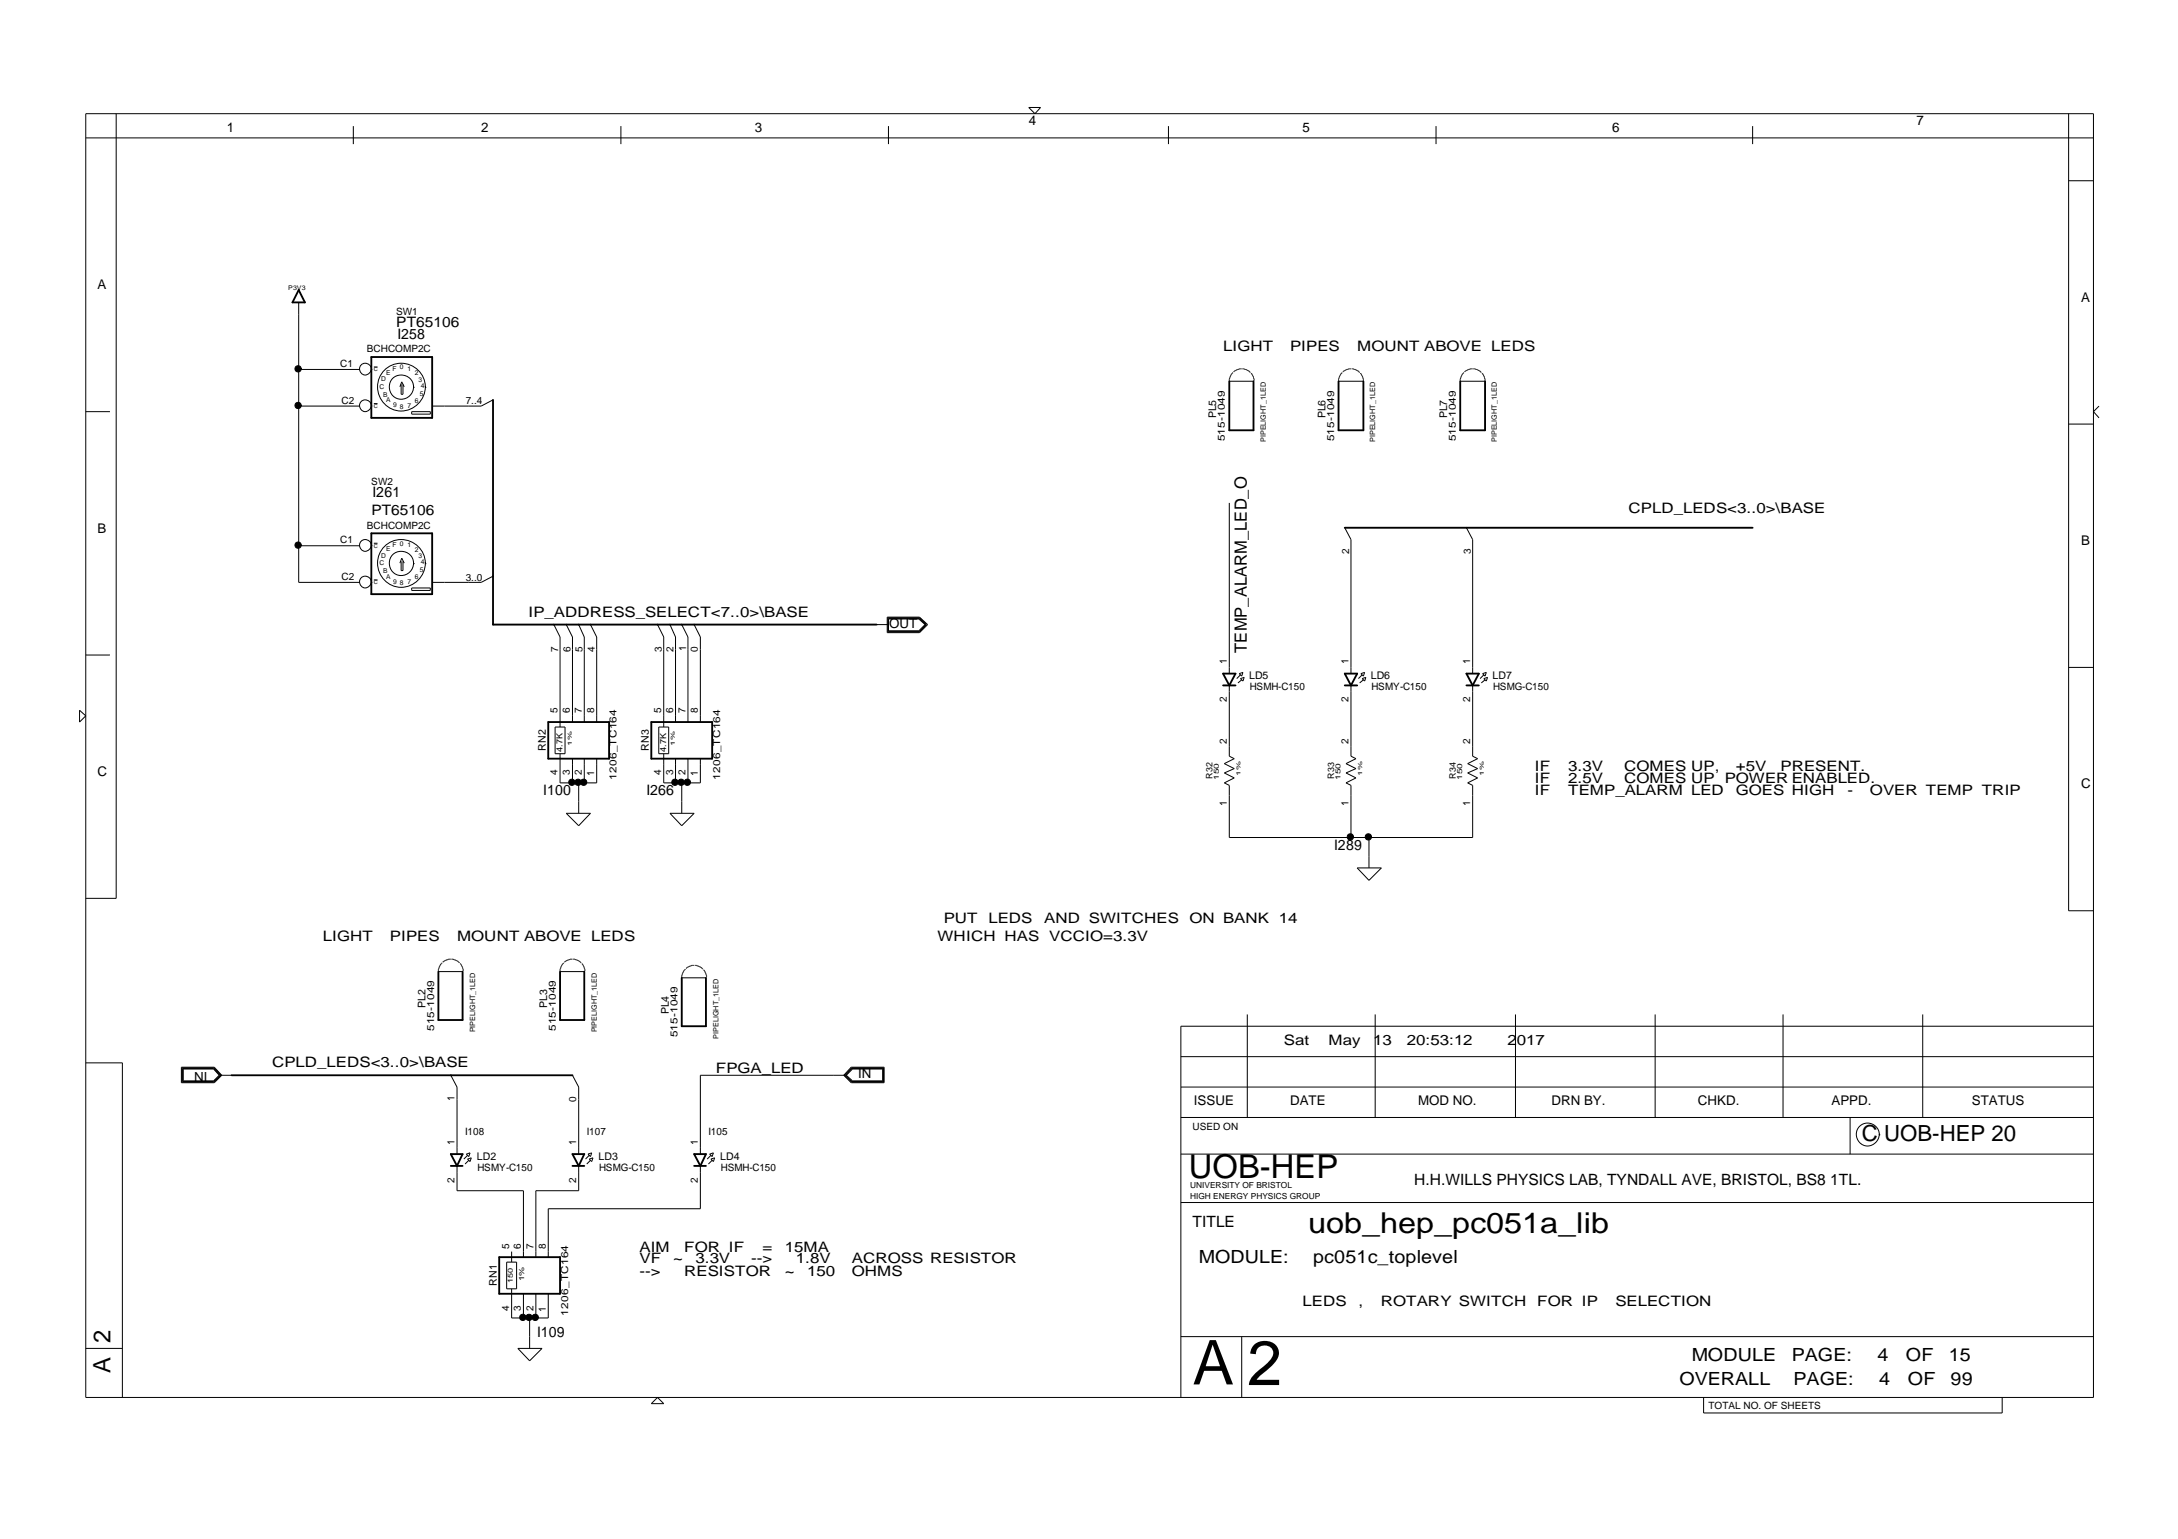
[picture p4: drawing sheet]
<svg xmlns="http://www.w3.org/2000/svg" width="297mm" height="210mm" viewBox="0 0 297 210" stroke-linecap="round" stroke-linejoin="round" font-family="sans-serif">
<g fill="none" stroke="#000" stroke-width=".14">
<path d="M11.7 15.5h273.8v175.1h-273.8zM11.7 18.8h273.8M15.8 15.5v107h-4.1M48.2 17.2v2.5M84.7 17.2v2.5M121.2 17.2v2.5M140.3 14.7h1.6l-.7 .8zM159.4 17.2v2.5M195.8 17.2v2.5M239 17.2v2.5M282.1 15.5v108.7h3.4M282.1 24.7h3.4"/>
<path d="M11.7 56.1h3.3M40.7 50.4h8.3M40.7 55.4h8.3M40.7 41.2v38.2h8.3M50.6 55.3a.8 .8 0 0 1-1 .8 .8 .8 0 0 1-.3-1.3 .8 .8 0 0 1 1.3 .2l.1 .4M50.6 50.3a.8 .8 0 0 1-1 .8 .8 .8 0 0 1-.3-1.3 .8 .8 0 0 1 1.3 .2l.1 .4M51 55h.5M51 50.1h.5M54.5 52.8l.3-.7 .3 .7M54.7 52.4v1.4h.3v-1.4M56.1 56.1h2.6v.4h-2.6zM56.4 52.8a1.65 1.65 0 0 1-2.3 1.5 1.65 1.65 0 0 1-.4-2.8 1.65 1.65 0 0 1 2.6 .8l.2 .5"/>
<path d="M58 52.8a3.3 3.3 0 0 1-4.7 2.9 3.3 3.3 0 0 1-.6-5.5 3.3 3.3 0 0 1 5.2 1.9l.2 .7M67.2 54.5l-1.6 .9h-6.7M167.7 52h3.3M168.2 50.8l-.5 .6v.5M169.3 50.3l-.5 .1-.6 .3M169.4 50.3l.5 .1 .6 .4M170.6 50.9l.4 .5v.5M182.6 52h3.3M183.1 50.8l-.5 .6v.5M184.2 50.3l-.5 .1-.6 .3M184.3 50.3l.5 .1 .6 .4M185.5 50.9l.4 .5v.5"/>
<path d="M199.1 52h3.4M199.7 50.8l-.5 .6-.1 .5M200.8 50.3l-.6 .1-.5 .3M200.9 50.3l.5 .1 .6 .4M202.1 50.9l.4 .5v.5M282.1 57.8h3.4M286.3 55.4l-.8 .7 .8 .9M40.7 74.4h8.3M50.6 79.3a.8 .8 0 0 1-1 .8 .8 .8 0 0 1-.3-1.3 .8 .8 0 0 1 1.3 .2l.1 .4M50.6 74.3a.8 .8 0 0 1-1 .8 .8 .8 0 0 1-.3-1.3 .8 .8 0 0 1 1.3 .3l.1 .3M51 79.1h.5M51 74.1h.5"/>
<path d="M54.5 76.8l.3-.7 .3 .7M54.7 76.6v1.2h.3v-1.2M56.4 76.8a1.65 1.65 0 0 1-2.3 1.5 1.65 1.65 0 0 1-.4-2.8 1.65 1.65 0 0 1 2.6 .9l.2 .5M58 76.8a3.3 3.3 0 0 1-4.7 3 3.3 3.3 0 0 1-.6-5.5 3.3 3.3 0 0 1 5.2 1.9l.2 .7M67.2 78.6l-1.6 .8h-6.7M167.7 68.6v23.3M183.4 72l.8 1.6v18.3M200 72l.8 1.6v18.3M10.8 96.9l.9 .7-.9 .9zM11.7 89.3h3.3M56.1 80.2h2.6v.3h-2.6zM75.5 85.2l.9 1.7v12.3"/>
<path d="M75.7 99.2h1.4v3.6h-1.4zM77.2 85.2l.9 1.7v11.6M78.9 85.2l.8 1.7v11.6M80.5 85.2l.9 1.7v11.6M89.7 85.2l.8 1.7v12.3M89.8 99.2h1.4v3.6h-1.4zM91.4 85.2l.7 1.7v11.6M93 85.2l.8 1.7v11.6M94.7 85.2l.8 1.7v11.6M119.6 85.2h1.6M121 84.2h4.4l1.1 1-1.1 1.1h-4.4zM121.1 84.3h4.3l.9 .9-.9 1h-4.3z"/>
<path d="M121.2 84.3h4.2l.9 .9-.9 .9h-4.2zM121.2 84.4h4.1l.9 .8-.9 .8h-4.1M167.7 93.5v9.6l.6 .4-1.3 .7 1.3 .6-1.3 .6 1.3 .7-1.3 .7 .7 .3v7.1h33.1v-7.1l-.6-.3 1.3-.7-1.3-.7 1.3-.6-1.3-.6 1.3-.7-.7-.4v-9.6M169 91.9l.5-.2-.2 .5zM169.2 92.6l.5-.2-.2 .5zM169.2 92l-.5 .6M169.3 92.7l-.5 .4M184.2 93.5v9.6l.7 .4-1.3 .7 1.3 .6-1.3 .6 1.3 .7-1.3 .7 .6 .3v7.1M185.6 91.9l.5-.2-.2 .5zM185.8 92.6l.5-.2-.2 .5zM185.8 92l-.5 .6M185.9 92.7l-.5 .4"/>
<path d="M202.2 91.9l.5-.2-.2 .5zM202.4 92.6l.5-.2-.2 .5zM202.4 92l-.5 .6M202.5 92.7l-.5 .4M282.1 91h3.4M76.4 102.8v4h5v-3.3M77.2 110.9h3.3l-1.6 1.7zM78.1 103.5v3.3M78.9 106.8v4.1M79.7 103.5v3.3M90.5 102.8v4h5v-3.3M91.4 110.9h3.3l-1.7 1.7z"/>
<path d="M92.1 103.5v3.3M93 106.8v4.1M93.8 103.5v3.3M185.1 118.4h3.3l-1.7 1.7zM186.7 114.2v4.2M59.8 132.5h3.3M60.3 131.3l-.4 .6-.1 .5M61.5 130.8l-.6 .1-.5 .3M61.6 130.8l.5 .1 .6 .4M62.8 131.4l.3 .5 .1 .5M76.4 132.5h3.3M76.9 131.3l-.4 .6-.1 .5"/>
<path d="M78.1 130.8l-.6 .1-.5 .3M78.2 130.8l.5 .1 .6 .4M79.3 131.4l.4 .5 .1 .5M93 133.4h3.3M93.5 132.2l-.4 .6-.1 .5M94.7 131.7l-.6 .1-.5 .3M94.8 131.7l.5 .1 .6 .4M95.9 132.3l.4 .5 .1 .5M170.1 138.4v14M187.5 138.4v14M206.7 138.4v14M225.7 138.4v14"/>
<path d="M243.2 138.4v14M262.2 138.4v14M285.5 140h-124.5v50.6M11.7 145h5v45.6M24.7 145.6h4.5l1 1.1-1 1h-4.5zM24.8 145.6h4.3l1.1 1.1-1.1 .9h-4.3zM24.9 145.7h4.2l1 1-1 .8h-4.2zM25 145.8h4.1l.8 .9-.8 .7h-4.1zM29.9 146.7h1.7M61.5 146.7l.8 1.6v9.1M62.3 159v3.4h9.1v9.1M63.6 157.4l.5-.2-.2 .5z"/>
<path d="M63.8 158.1l.5-.2-.2 .5zM63.8 157.6l-.5 .5M63.9 158.3l-.5 .5M78.1 146.7l.8 1.6v9.1M78.9 159v3.4h-5.8v9.1M80.2 157.4l.5-.2-.2 .5zM80.4 158.1l.5-.2-.2 .5zM80.4 157.6l-.5 .5M80.5 158.3l-.5 .5M95.5 159v5.9h-20.7v6.6M96.8 157.4l.5-.2-.2 .5zM97 158.1l.5-.2-.2 .5z"/>
<path d="M97 157.6l-.6 .5M97.1 158.3l-.5 .5M115.4 146.7h-19.9v10.7M115.4 146.7l.9 .7h4.1M116.1 145.6h4.5v2.1h-4.5l-1-1zM116.2 145.6h4.3v2h-4.3l-1-.9zM116.2 145.7h4.2v1.8h-4.2l-.9-.8zM120.4 145.8h-4.1l-.9 .9M161 148.3h124.5M161 144.1h124.5M161 157.4h124.5M161 152.4h124.5"/>
<path d="M252.3 152.4v5M256.3 154.7a1.56 1.56 0 0 1-2.2 1.5 1.56 1.56 0 0 1-.4-2.6 1.56 1.56 0 0 1 2.5 .6l.2 .6M69.1 172.1h1.4v3.7h-1.4zM69.8 170.7v1.4M69.8 175.8v4h5v-3.3M71.4 176.5v3.3M72.2 179.8v4.1M73.1 176.5v3.3M161 164h124.5M11.7 183.9h5M70.6 183.9h3.3l-1.7 1.7zM88.8 191.4l.9-.8 .8 .8z"/>
<path d="M161 182.3h124.5M169.3 182.3v8.3M232.3 190.6v2.1h40.8v-2.1"/>
<circle cx="40.6" cy="55.3" r=".43"/>
<circle cx="40.6" cy="50.3" r=".43"/>
<circle cx="40.6" cy="74.3" r=".43"/>
<circle cx="78" cy="106.7" r=".43"/>
<circle cx="78.8" cy="106.7" r=".43"/>
<circle cx="79.6" cy="106.7" r=".43"/>
<circle cx="92" cy="106.7" r=".43"/>
<circle cx="92.9" cy="106.7" r=".43"/>
<circle cx="93.7" cy="106.7" r=".43"/>
<circle cx="184.2" cy="114.1" r=".43"/>
<circle cx="186.6" cy="114.1" r=".43"/>
<circle cx="71.3" cy="179.7" r=".43"/>
<circle cx="72.1" cy="179.7" r=".43"/>
<circle cx="73" cy="179.7" r=".43"/>
</g>
<g fill="none" stroke="#000" stroke-width=".25">
<path d="M40.7 39.6l.9 1.6h-1.7zM50.6 48.7h8.3v8.3h-8.3zM67.2 54.5v30.7h52.4M167.7 52v6.7h3.3v-6.7M182.6 52v6.7h3.3v-6.7M199.1 52v6.7h3.4v-6.7M50.6 72.7h8.3v8.3h-8.3zM183.4 72h55.6M74.8 98.5h8.3v5h-8.3zM88.8 98.5h8.3v5h-8.3zM166.8 91.9h1.7l-.8 1.6zM166.8 93.5h1.7"/>
<path d="M183.4 91.9h1.7l-.9 1.6zM183.4 93.5h1.7M200 91.9h1.7l-.9 1.6zM200 93.5h1.7M59.8 132.5v6.6h3.3v-6.6M76.4 132.5v6.6h3.3v-6.6M93 133.4v6.6h3.3v-6.6M31.6 146.7h46.5M61.5 157.4h1.6l-.8 1.6zM61.5 159h1.6M78.1 157.4h1.6l-.8 1.6zM78.1 159h1.6"/>
<path d="M94.7 157.4h1.6l-.8 1.6zM94.7 159h1.6M68.1 171.5h8.3v5h-8.3z"/>
</g>
<g fill="#000">
<circle cx="40.6" cy="55.3" r=".43"/>
<circle cx="40.6" cy="50.3" r=".43"/>
<circle cx="40.6" cy="74.3" r=".43"/>
<circle cx="78" cy="106.7" r=".43"/>
<circle cx="78.8" cy="106.7" r=".43"/>
<circle cx="79.6" cy="106.7" r=".43"/>
<circle cx="92" cy="106.7" r=".43"/>
<circle cx="92.9" cy="106.7" r=".43"/>
<circle cx="93.7" cy="106.7" r=".43"/>
<circle cx="184.2" cy="114.1" r=".43"/>
<circle cx="186.6" cy="114.1" r=".43"/>
<circle cx="71.3" cy="179.7" r=".43"/>
<circle cx="72.1" cy="179.7" r=".43"/>
<circle cx="73" cy="179.7" r=".43"/>
</g>
<text font-size="8.6" x="170.1" y="188.9">2</text>
<text font-size="8.4" x="162.7" y="188.8">A</text>
<text font-size="4.5" x="162.1" y="160.6">UOB-HEP</text>
<text font-size="3.9" x="178.4" y="168.2">uob_hep_pc051a_lib</text>
<g font-size="3.3">
<text x="15.1" y="183.1" transform="rotate(-90 15.1 183.1)">2</text>
<text x="15.1" y="187.3" transform="rotate(-90 15.1 187.3)">A</text>
</g>
<text font-size="3" x="253.9" y="155.6">C UOB-HEP 20</text>
<g font-size="2.5">
<text x="163.5" y="172.3">MODULE:</text>
<text x="179.1" y="172.3">pc051c_toplevel</text>
<text x="230.7" y="185.6">MODULE</text>
<text x="244.4" y="185.6">PAGE:</text>
<text x="256" y="185.6">4</text>
<text x="259.9" y="185.6">OF</text>
<text x="265.8" y="185.6">15</text>
<text x="229" y="188.9">OVERALL</text>
<text x="244.6" y="188.9">PAGE:</text>
<text x="256.3" y="188.9">4</text>
<text x="260.2" y="188.9">OF</text>
<text x="266" y="188.9">99</text>
</g>
<text font-size="2.3" x="170" y="89" transform="rotate(-90 170 89)">TEMP_ALARM_LED_O</text>
<g font-size="2.1">
<text x="192.9" y="161.6">H.H.WILLS PHYSICS LAB, TYNDALL AVE, BRISTOL, BS8 1TL.</text>
<text x="162.7" y="167.3">TITLE</text>
</g>
<g font-size="2">
<text x="54" y="44.5">PT65106</text>
<text x="54.2" y="46.2">I258</text>
<text x="166.8" y="47.8">LIGHT</text>
<text x="175.9" y="47.8">PIPES</text>
<text x="185.1" y="47.8">MOUNT ABOVE LEDS</text>
<text x="50.6" y="70.3">PT65106</text>
<text x="50.8" y="67.8">I261</text>
<text x="222.1" y="69.9">CPLD_LEDS&lt;3..0&gt;\BASE</text>
<text x="72.1" y="84.1">IP_ADDRESS_SELECT&lt;7..0&gt;\BASE</text>
<text x="209.3" y="105.2">IF</text>
<text x="209.3" y="106.8">IF</text>
<text x="213.9" y="105.2">3.3V</text>
<text x="213.9" y="106.8">2.5V</text>
<text x="221.5" y="105.2">COMES UP,</text>
<text x="221.5" y="106.8">COMES UP POWER ENABLED.</text>
<text x="236.7" y="105.2">+5V</text>
<text x="242.8" y="105.2">PRESENT.</text>
<text x="74.1" y="108.5">I100</text>
<text x="88.2" y="108.5">I266</text>
<text x="209.3" y="108.5">IF</text>
<text x="213.9" y="108.5">TEMP_ALARM LED</text>
<text x="236.7" y="108.5">GOES HIGH</text>
<text x="252" y="108.5">-</text>
<text x="255" y="108.5">OVER TEMP TRIP</text>
<text x="182" y="115.9">I289</text>
<text x="128.7" y="125.9">PUT</text>
<text x="134.8" y="125.9">LEDS</text>
<text x="142.4" y="125.9">AND SWITCHES</text>
<text x="162.2" y="125.9">ON BANK 14</text>
<text x="44" y="128.4">LIGHT</text>
<text x="53.2" y="128.4">PIPES</text>
<text x="62.3" y="128.4">MOUNT ABOVE LEDS</text>
<text x="127.9" y="128.4">WHICH HAS VCCIO=3.3V</text>
<text x="175.1" y="142.5">Sat</text>
<text x="181.2" y="142.5">May</text>
<text x="187.3" y="142.5">13</text>
<text x="191.9" y="142.5">20:53:12</text>
<text x="205.6" y="142.5">2017</text>
<text x="37.1" y="145.5">CPLD_LEDS&lt;3..0&gt;\BASE</text>
<text x="97.6" y="146.3">FPGA_LED</text>
<text x="87.2" y="170.7">AIM</text>
<text x="87.2" y="172.3">VF</text>
<text x="91.8" y="172.3">~</text>
<text x="93.3" y="170.7">FOR IF</text>
<text x="94.8" y="172.3">3.3V</text>
<text x="102.5" y="172.3">--&gt;</text>
<text x="104" y="170.7">=</text>
<text x="107" y="170.7">15MA</text>
<text x="108.6" y="172.3">1.8V</text>
<text x="116.2" y="172.3">ACROSS RESISTOR</text>
<text x="87.2" y="174">--&gt;</text>
<text x="93.3" y="174">RESISTOR</text>
<text x="107" y="174">~</text>
<text x="110.1" y="174">150</text>
<text x="116.2" y="174">OHMS</text>
<text x="177.6" y="178.2">LEDS</text>
<text x="185.3" y="178.2">,</text>
<text x="188.3" y="178.2">ROTARY SWITCH</text>
<text x="209.6" y="178.2">FOR IP</text>
<text x="220.3" y="178.2">SELECTION</text>
<text x="73.2" y="182.3">I109</text>
</g>
<g font-size="1.8">
<text x="30.9" y="18">1</text>
<text x="65.6" y="18">2</text>
<text x="103" y="18">3</text>
<text x="140.3" y="17.1">4</text>
<text x="177.6" y="18">5</text>
<text x="219.9" y="18">6</text>
<text x="261.4" y="17.1">7</text>
<text x="13.3" y="39.5">A</text>
<text x="283.8" y="41.2">A</text>
<text x="13.3" y="72.7">B</text>
<text x="283.8" y="74.3">B</text>
<text x="121.3" y="85.6">OUT</text>
<text x="13.3" y="105.8">C</text>
<text x="283.8" y="107.5">C</text>
<text x="28.3" y="146.1" transform="rotate(180 28.3 146.1)">IN</text>
<text x="117" y="147">IN</text>
<text x="162.8" y="150.7">ISSUE</text>
<text x="175.9" y="150.7">DATE</text>
<text x="193.4" y="150.7">MOD NO.</text>
<text x="211.6" y="150.7">DRN BY.</text>
<text x="231.6" y="150.7">CHKD.</text>
<text x="249.8" y="150.7">APPD.</text>
<text x="268.9" y="150.7">STATUS</text>
</g>
<g font-size="1.4">
<text x="54" y="42.9">SW1</text>
<text x="46.4" y="50.1">C1</text>
<text x="50.1" y="48">BCHCOMP2C</text>
<text x="46.6" y="55">C2</text>
<text x="63.5" y="55">7..4</text>
<text x="165.9" y="57.1" transform="rotate(-90 165.9 57.1)">PL5</text>
<text x="180.8" y="57.1" transform="rotate(-90 180.8 57.1)">PL6</text>
<text x="197.4" y="57.1" transform="rotate(-90 197.4 57.1)">PL7</text>
<text x="50.6" y="66.1">SW2</text>
<text x="46.4" y="74.1">C1</text>
<text x="50.1" y="72.1">BCHCOMP2C</text>
<text x="184" y="75.6" transform="rotate(-90 184 75.6)">2</text>
<text x="200.6" y="75.6" transform="rotate(-90 200.6 75.6)">3</text>
<text x="46.6" y="79.1">C2</text>
<text x="63.5" y="79.2">3..0</text>
<text x="76.1" y="88.9" transform="rotate(-90 76.1 88.9)">7</text>
<text x="77.8" y="88.9" transform="rotate(-90 77.8 88.9)">6</text>
<text x="79.4" y="88.9" transform="rotate(-90 79.4 88.9)">5</text>
<text x="81.1" y="88.9" transform="rotate(-90 81.1 88.9)">4</text>
<text x="90.3" y="88.9" transform="rotate(-90 90.3 88.9)">3</text>
<text x="91.9" y="88.9" transform="rotate(-90 91.9 88.9)">2</text>
<text x="93.6" y="88.8" transform="rotate(-90 93.6 88.8)">1</text>
<text x="95.2" y="88.9" transform="rotate(-90 95.2 88.9)">0</text>
<text x="167.3" y="95.8" transform="rotate(-90 167.3 95.8)">2</text>
<text x="167.3" y="90.6" transform="rotate(-90 167.3 90.6)">1</text>
<text x="170.4" y="92.6">LD5</text>
<text x="170.4" y="94.2">HSMH-C150</text>
<text x="183.9" y="95.8" transform="rotate(-90 183.9 95.8)">2</text>
<text x="183.9" y="90.6" transform="rotate(-90 183.9 90.6)">1</text>
<text x="187" y="92.6">LD6</text>
<text x="187" y="94.2">HSMY-C150</text>
<text x="200.5" y="95.8" transform="rotate(-90 200.5 95.8)">2</text>
<text x="200.5" y="90.6" transform="rotate(-90 200.5 90.6)">1</text>
<text x="203.6" y="92.6">LD7</text>
<text x="203.6" y="94.2">HSMG-C150</text>
<text x="76" y="97.3" transform="rotate(-90 76 97.3)">5</text>
<text x="77.7" y="97.3" transform="rotate(-90 77.7 97.3)">6</text>
<text x="79.3" y="97.3" transform="rotate(-90 79.3 97.3)">7</text>
<text x="81" y="97.3" transform="rotate(-90 81 97.3)">8</text>
<text x="90.2" y="97.3" transform="rotate(-90 90.2 97.3)">5</text>
<text x="91.8" y="97.3" transform="rotate(-90 91.8 97.3)">6</text>
<text x="93.5" y="97.3" transform="rotate(-90 93.5 97.3)">7</text>
<text x="95.2" y="97.3" transform="rotate(-90 95.2 97.3)">8</text>
<text x="167.3" y="101.4" transform="rotate(-90 167.3 101.4)">2</text>
<text x="183.9" y="101.4" transform="rotate(-90 183.9 101.4)">2</text>
<text x="200.5" y="101.4" transform="rotate(-90 200.5 101.4)">2</text>
<text x="74.4" y="102.4" transform="rotate(-90 74.4 102.4)">RN2</text>
<text x="76" y="105.7" transform="rotate(-90 76 105.7)">4</text>
<text x="77.7" y="105.7" transform="rotate(-90 77.7 105.7)">3</text>
<text x="79.3" y="105.7" transform="rotate(-90 79.3 105.7)">2</text>
<text x="81" y="105.8" transform="rotate(-90 81 105.8)">1</text>
<text x="88.5" y="102.4" transform="rotate(-90 88.5 102.4)">RN3</text>
<text x="90.2" y="105.7" transform="rotate(-90 90.2 105.7)">4</text>
<text x="91.8" y="105.7" transform="rotate(-90 91.8 105.7)">3</text>
<text x="93.5" y="105.7" transform="rotate(-90 93.5 105.7)">2</text>
<text x="95.2" y="105.8" transform="rotate(-90 95.2 105.8)">1</text>
<text x="167.3" y="110" transform="rotate(-90 167.3 110)">1</text>
<text x="183.9" y="110" transform="rotate(-90 183.9 110)">1</text>
<text x="200.5" y="110" transform="rotate(-90 200.5 110)">1</text>
<text x="58" y="137.5" transform="rotate(-90 58 137.5)">PL2</text>
<text x="74.6" y="137.5" transform="rotate(-90 74.6 137.5)">PL3</text>
<text x="91.2" y="138.4" transform="rotate(-90 91.2 138.4)">PL4</text>
<text x="62" y="150.2" transform="rotate(-90 62 150.2)">1</text>
<text x="63.4" y="154.8">I108</text>
<text x="78.6" y="150.3" transform="rotate(-90 78.6 150.3)">0</text>
<text x="80" y="154.8">I107</text>
<text x="96.6" y="154.8">I105</text>
<text x="162.7" y="154.1">USED ON</text>
<text x="62" y="161.3" transform="rotate(-90 62 161.3)">2</text>
<text x="62" y="156.1" transform="rotate(-90 62 156.1)">1</text>
<text x="65" y="158.2">LD2</text>
<text x="65.1" y="159.7">HSMY-C150</text>
<text x="78.6" y="161.3" transform="rotate(-90 78.6 161.3)">2</text>
<text x="78.6" y="156.1" transform="rotate(-90 78.6 156.1)">1</text>
<text x="81.6" y="158.2">LD3</text>
<text x="81.7" y="159.7">HSMG-C150</text>
<text x="95.2" y="161.3" transform="rotate(-90 95.2 161.3)">2</text>
<text x="95.2" y="156.1" transform="rotate(-90 95.2 156.1)">1</text>
<text x="98.2" y="158.2">LD4</text>
<text x="98.3" y="159.7">HSMH-C150</text>
<text x="69.4" y="170.4" transform="rotate(-90 69.4 170.4)">5</text>
<text x="71" y="170.4" transform="rotate(-90 71 170.4)">6</text>
<text x="72.7" y="170.4" transform="rotate(-90 72.7 170.4)">7</text>
<text x="74.4" y="170.4" transform="rotate(-90 74.4 170.4)">8</text>
<text x="67.7" y="175.4" transform="rotate(-90 67.7 175.4)">RN1</text>
<text x="69.4" y="178.7" transform="rotate(-90 69.4 178.7)">4</text>
<text x="71" y="178.7" transform="rotate(-90 71 178.7)">3</text>
<text x="72.7" y="178.7" transform="rotate(-90 72.7 178.7)">2</text>
<text x="74.4" y="178.9" transform="rotate(-90 74.4 178.9)">1</text>
<text x="233" y="192.1">TOTAL NO. OF SHEETS</text>
</g>
<g font-size="1.3">
<text x="167.1" y="60.2" transform="rotate(-90 167.1 60.2)">515-1049</text>
<text x="182" y="60.2" transform="rotate(-90 182 60.2)">515-1049</text>
<text x="198.6" y="60.2" transform="rotate(-90 198.6 60.2)">515-1049</text>
<text x="84.1" y="106.4" transform="rotate(-90 84.1 106.4)">1206_TC164</text>
<text x="98.2" y="106.4" transform="rotate(-90 98.2 106.4)">1206_TC164</text>
<text x="59.2" y="140.6" transform="rotate(-90 59.2 140.6)">515-1049</text>
<text x="75.8" y="140.6" transform="rotate(-90 75.8 140.6)">515-1049</text>
<text x="92.4" y="141.5" transform="rotate(-90 92.4 141.5)">515-1049</text>
<text x="77.5" y="179.4" transform="rotate(-90 77.5 179.4)">1206_TC164</text>
</g>
<g font-size="1.2">
<text x="76.7" y="102.5" transform="rotate(-90 76.7 102.5)">4.7K</text>
<text x="90.9" y="102.5" transform="rotate(-90 90.9 102.5)">4.7K</text>
<text x="165.4" y="106.2" transform="rotate(-90 165.4 106.2)">R32</text>
<text x="182" y="106.2" transform="rotate(-90 182 106.2)">R33</text>
<text x="198.6" y="106.2" transform="rotate(-90 198.6 106.2)">R34</text>
</g>
<g font-size="1.1">
<text x="162.3" y="162.1">UNIVERSITY OF BRISTOL</text>
<text x="162.3" y="163.5">HIGH ENERGY PHYSICS GROUP</text>
</g>
<g font-size="1">
<text x="172.6" y="60.3" transform="rotate(-90 172.6 60.3)">PIPELIGHT_1LED</text>
<text x="187.5" y="60.3" transform="rotate(-90 187.5 60.3)">PIPELIGHT_1LED</text>
<text x="204.1" y="60.3" transform="rotate(-90 204.1 60.3)">PIPELIGHT_1LED</text>
<text x="166.2" y="106.4" transform="rotate(-90 166.2 106.4)">150</text>
<text x="182.8" y="106.4" transform="rotate(-90 182.8 106.4)">150</text>
<text x="199.4" y="106.4" transform="rotate(-90 199.4 106.4)">150</text>
<text x="64.8" y="140.8" transform="rotate(-90 64.8 140.8)">PIPELIGHT_1LED</text>
<text x="81.4" y="140.8" transform="rotate(-90 81.4 140.8)">PIPELIGHT_1LED</text>
<text x="98" y="141.7" transform="rotate(-90 98 141.7)">PIPELIGHT_1LED</text>
<text x="69.9" y="175" transform="rotate(-90 69.9 175)">150</text>
<text x="71.5" y="174.8" transform="rotate(-90 71.5 174.8)">1%</text>
</g>
<g font-size=".9">
<text x="39.3" y="39.6">P3V3</text>
<text x="51.7" y="53">C</text>
<text x="52" y="52">D</text>
<text x="52.7" y="51.2">E</text>
<text x="53.5" y="50.6">F 0</text>
<text x="55.6" y="50.6">1</text>
<text x="56.6" y="51.2">2</text>
<text x="57.1" y="52.1">3</text>
<text x="57.4" y="52.9">4</text>
<text x="52.3" y="54.1">B</text>
<text x="52.7" y="54.9">A</text>
<text x="53.6" y="55.5">9</text>
<text x="54.5" y="55.8">8</text>
<text x="55.6" y="55.6">7</text>
<text x="56.6" y="55">6</text>
<text x="57.2" y="54">5</text>
<text x="51.7" y="77.1">C</text>
<text x="52" y="76">D</text>
<text x="52.7" y="75.2">E</text>
<text x="53.5" y="74.6">F 0</text>
<text x="55.6" y="74.6">1</text>
<text x="56.6" y="75.3">2</text>
<text x="57.1" y="76.1">3</text>
<text x="57.4" y="77">4</text>
<text x="52.3" y="78.2">B</text>
<text x="52.7" y="78.9">A</text>
<text x="53.6" y="79.6">9</text>
<text x="54.5" y="79.9">8</text>
<text x="55.6" y="79.7">7</text>
<text x="56.6" y="79">6</text>
<text x="57.2" y="78.1">5</text>
</g>
<g font-size=".8">
<text x="51" y="50.6">C</text>
<text x="51" y="55.6">C</text>
<text x="51" y="74.7">C</text>
<text x="51" y="79.7">C</text>
<text x="78" y="101.7" transform="rotate(-90 78 101.7)">1%</text>
<text x="92" y="101.7" transform="rotate(-90 92 101.7)">1%</text>
<text x="169.2" y="105.8" transform="rotate(-90 169.2 105.8)">1%</text>
<text x="185.8" y="105.8" transform="rotate(-90 185.8 105.8)">1%</text>
<text x="202.4" y="105.8" transform="rotate(-90 202.4 105.8)">1%</text>
</g>
</svg>
